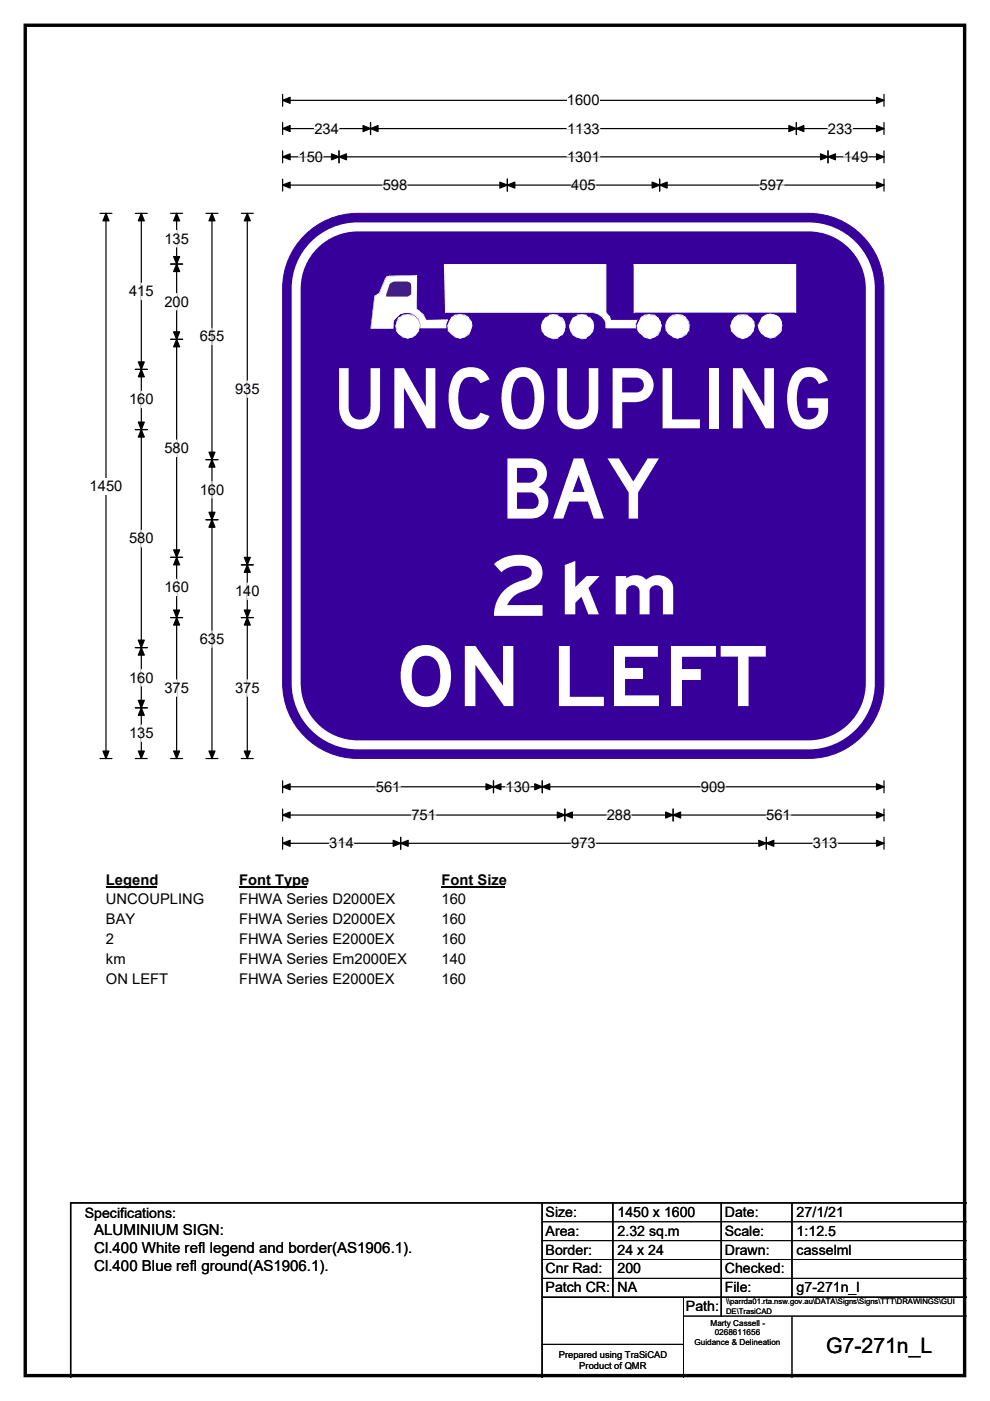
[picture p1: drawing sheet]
<svg xmlns="http://www.w3.org/2000/svg" width="210mm" height="297mm" viewBox="0 0 210 297" stroke-linecap="round" stroke-linejoin="round" font-family="sans-serif">
<path d="M5.4 5.4h199.2v286.3h-199.2z" fill="none" stroke="#000" stroke-width=".72"/>
<path d="M59.9 21.3h127.6M59.9 20v2.5M187.5 20v2.5" fill="none" stroke="#000" stroke-width=".25"/>
<path d="M59.9 21.3l1.6-.7v1.3zM185.9 20.6l1.6 .7-1.6 .6z" fill="#000" stroke="#000" stroke-width=".25"/>
<path d="M120.2 19.5h7v3.5h-7z" fill="#fff"/>
<g fill="none" stroke="#000" stroke-width=".25">
<path d="M59.9 27.3h127.6M59.9 26v2.5M59.9 32v2.5M59.9 38v2.5M59.9 33.3h127.6M59.9 39.2h127.6M71.9 32v2.5M78.6 26v2.5M107.6 38v2.5M139.9 38v2.5M168.9 26v2.5M175.6 32v2.5"/>
<path d="M187.5 26v2.5M187.5 32v2.5M187.5 38v2.5M21.2 45.2h2.5M22.5 45.2v115.6M21.2 160.8h2.5M59.9 165.5v2.6M59.9 171.5v2.6M59.9 177.5v2.6M59.9 166.8h127.6M59.9 172.8h127.6M59.9 178.8h127.6"/>
<path d="M85 177.5v2.6M104.7 165.5v2.6M115 165.5v2.6M119.8 171.5v2.6M142.8 171.5v2.6M162.5 177.5v2.6M187.5 165.5v2.6M187.5 171.5v2.6M187.5 177.5v2.6"/>
</g>
<g fill="#000" stroke="#000" stroke-width=".25">
<path d="M59.9 27.3l1.6-.7v1.3zM59.9 33.3l1.6-.7v1.3zM59.9 39.2l1.6-.6v1.3zM71.9 33.3l1.6-.7v1.3zM70.3 32.6l1.6 .7-1.6 .6zM78.6 27.3l1.6-.7v1.3zM77 26.6l1.6 .7-1.6 .6zM107.6 39.2l1.6-.6v1.3zM106 38.6l1.6 .6-1.6 .7zM138.3 38.6l1.6 .6-1.6 .7zM139.9 39.2l1.6-.6v1.3zM167.3 26.6l1.6 .7-1.6 .6z"/>
<path d="M168.9 27.3l1.6-.7v1.3zM174 32.6l1.6 .7-1.6 .6zM175.6 33.3l1.6-.7v1.3zM185.9 26.6l1.6 .7-1.6 .6zM185.9 32.6l1.6 .7-1.6 .6zM185.9 38.6l1.6 .6-1.6 .7zM22.5 45.2l.6 1.6h-1.3zM21.8 159.2h1.3l-.6 1.6zM59.9 166.8l1.6-.6v1.2zM59.9 172.8l1.6-.6v1.2zM59.9 178.8l1.6-.6v1.2zM85 178.8l1.6-.6v1.2z"/>
<path d="M83.4 178.2l1.6 .6-1.6 .6zM104.7 166.8l1.6-.6v1.2zM103.1 166.2l1.6 .6-1.6 .6zM113.4 166.2l1.6 .6-1.6 .6zM115 166.8l1.6-.6v1.2zM119.8 172.8l1.6-.6v1.2zM118.2 172.2l1.6 .6-1.6 .6zM141.2 172.2l1.6 .6-1.6 .6zM142.8 172.8l1.6-.6v1.2zM161 178.2l1.5 .6-1.5 .6zM162.5 178.8l1.6-.6v1.2zM185.9 166.2l1.6 .6-1.6 .6z"/>
<path d="M185.9 172.2l1.6 .6-1.6 .6zM185.9 178.2l1.6 .6-1.6 .6z"/>
</g>
<g fill="none" stroke="#fff" stroke-width=".25">
<path d="M63.3 33.3h5.2M66.7 27.3h5.2M81.2 39.2h5.2M120.3 27.3h6.9M120.3 33.3h6.9M121.2 39.2h5.2M161.1 39.2h5.2M175.6 27.3h5.2M178.9 33.3h5.2M69.8 178.8h5.3M79.7 166.8h5.2M87.3 172.8h5.2"/>
<path d="M107.2 166.8h5.2M121.2 178.8h5.2M128.7 172.8h5.2M148.7 166.8h5.2M162.5 172.8h5.2M172.4 178.8h5.2"/>
</g>
<path d="M19 101.3h7v3.5h-7z" fill="#fff"/>
<g fill="none" stroke="#000" stroke-width=".25">
<path d="M28.7 45.2h2.5M30 45.2v115.6M36.2 45.2h2.5M36.2 56h2.5M37.5 45.2v115.6M43.7 45.2h2.5M45 45.2v115.6M51.2 45.2h2.5M52.5 45.2v115.6M28.7 78.3h2.5M36.2 71.9h2.5M28.7 91.1h2.5"/>
<path d="M43.7 97.5h2.5M36.2 118.2h2.5M43.7 110.2h2.5M51.2 119.8h2.5M28.7 137.3h2.5M36.2 130.9h2.5M51.2 130.9h2.5M28.7 150.1h2.5M28.7 160.8h2.5M36.2 160.8h2.5M43.7 160.8h2.5M51.2 160.8h2.5"/>
</g>
<g fill="#000" stroke="#000" stroke-width=".25">
<path d="M30 45.2l.6 1.6h-1.3zM37.5 56l.6 1.6h-1.3zM37.5 45.2l.6 1.6h-1.3zM36.8 54.4h1.3l-.6 1.6zM45 45.2l.6 1.6h-1.3zM52.5 45.2l.6 1.6h-1.3zM30 78.3l.6 1.6h-1.3zM29.3 76.7h1.3l-.6 1.6zM36.8 70.4h1.3l-.6 1.5zM37.5 71.9l.6 1.6h-1.3zM29.3 89.5h1.3l-.6 1.6zM30 91.1l.6 1.6h-1.3z"/>
<path d="M45 97.5l.6 1.5h-1.3zM44.3 95.9h1.3l-.6 1.6zM36.8 116.6h1.3l-.6 1.6zM37.5 118.2l.6 1.6h-1.3zM44.3 108.6h1.3l-.6 1.6zM45 110.2l.6 1.6h-1.3zM52.5 119.8l.6 1.5h-1.3zM51.8 118.2h1.3l-.6 1.6zM29.3 135.7h1.3l-.6 1.6zM30 137.3l.6 1.6h-1.3zM36.8 129.3h1.3l-.6 1.6zM37.5 130.9l.6 1.6h-1.3z"/>
<path d="M51.8 129.3h1.3l-.6 1.6zM52.5 130.9l.6 1.6h-1.3zM29.3 148.5h1.3l-.6 1.6zM30 150.1l.6 1.6h-1.3zM29.3 159.2h1.3l-.6 1.6zM36.8 159.2h1.3l-.6 1.6zM44.3 159.2h1.3l-.6 1.6zM51.8 159.2h1.3l-.6 1.6z"/>
</g>
<g fill="none" stroke="#fff" stroke-width=".25">
<path d="M37.5 48.9v3.5M30 60v3.5M37.5 62.2v3.5M45 69.6v3.5M30 83v3.4M37.5 93.3v3.5M52.5 80.8v3.4M30 112.4v3.6M45 102.1v3.5M37.5 122.8v3.5M45 133.8v3.4M52.5 123.6v3.5"/>
<path d="M30 141.9v3.5M30 153.7v3.5M37.5 144.1v3.5M52.5 144.1v3.5"/>
</g>
<path d="M22.5 184.8h10.7v3.5h-10.7z" fill="#fff"/>
<path d="M22.5 188.1h10.7" fill="none" stroke="#000" stroke-width=".32"/>
<path d="M50.7 184.8h14.4v3.5h-14.4z" fill="#fff"/>
<path d="M50.7 188.1h14.4" fill="none" stroke="#000" stroke-width=".32"/>
<path d="M93.7 184.8h13.4v3.5h-13.4z" fill="#fff"/>
<path d="M93.7 188.1h13.4" fill="none" stroke="#000" stroke-width=".32"/>
<g fill="#fff">
<path d="M22.5 189h20.7v3.5h-20.7z"/>
<path d="M50.7 189h33.1v3.5h-33.1z"/>
<path d="M93.7 189h5.2v3.5h-5.2z"/>
<path d="M22.5 193.2h6.2v3.5h-6.2z"/>
<path d="M50.7 193.2h33.1v3.5h-33.1z"/>
<path d="M93.7 193.2h5.2v3.5h-5.2z"/>
<path d="M22.5 197.4h1.7v3.5h-1.7z"/>
<path d="M50.7 197.4h32.9v3.5h-32.9z"/>
<path d="M93.7 197.4h5.2v3.5h-5.2z"/>
<path d="M22.5 201.5h4.1v3.5h-4.1z"/>
<path d="M50.7 201.5h35.5v3.5h-35.5z"/>
<path d="M93.7 201.5h5.2v3.5h-5.2z"/>
<path d="M22.5 205.7h13.1v3.5h-13.1z"/>
<path d="M50.7 205.7h32.9v3.5h-32.9z"/>
<path d="M93.7 205.7h5.2v3.5h-5.2z"/>
</g>
<path d="M64.6 49.9a15.9 15.9 0 0 1 11.3-4.7h95.6a15.9 15.9 0 0 1 16 16v83.7a16 16 0 0 1-16 15.9h-95.6a15.9 15.9 0 0 1-16-15.9v-83.7a15.9 15.9 0 0 1 4.7-11.3z" fill-rule="evenodd" fill="#37009b" stroke="#37009b" stroke-width=".21"/>
<path d="M67.1 51.5a13 13 0 0 1 8.8-3.4h95.6a13.1 13.1 0 0 1 13.1 13.1v83.6a13.1 13.1 0 0 1-13.1 13.1h-95.6a13.1 13.1 0 0 1-13.1-13.1v-83.6a13 13 0 0 1 4.3-9.7z" fill="none" stroke="#fff" stroke-width="1.9"/>
<path d="M134.4 56.1h34.4v10.1h-34.4z" fill="#fff"/>
<g fill="#fff">
<path d="M134.4 56.1h.3v10.1h-.3zM134.4 66.2v.2zM134.4 66.2h34.4v.2h-34.4zM168.8 66.2l.1 .2zM168.6 56.1h.3v10.1h-.3zM168.8 56l.1 .1zM134.4 56l34.4 .1-34.4 .1z" fill-rule="evenodd"/>
<path d="M136 67.4a2.63 2.63 0 0 1 4.1 .8l.2 .9-.3 1.1-1.3 1.3-.8 .3-1.3-.4-1.3-1.2-.2-1.1z" fill-rule="evenodd"/>
<path d="M135 69.1h.3l.2 1.1h-.2zM135.5 69.9l.5 .8-.2 .1-.5-.6zM135.8 70.8h.1zM135.9 70.7l.9 .7-.2 .1zM136.6 71.4v.1zM136.8 71.4l1.1 .1v.4l-1.3-.4zM137.9 71.8v.1zM137.9 71.5l.8-.1v.1l-.8 .4zM138.7 71.4l.8-.6 .1 .3-.7 .4zM139.5 70.8l.1 .3zM140 70.2h.1l-.5 .9-.1-.3zM140 70.2h.1zM140.1 69.1h.2l-.2 1.1h-.1zM140 68.2h.1l.2 .9h-.2zM139.5 67.5l.1-.1 .5 .8-.1 .1zM138.9 66.7l.7 .7-.1 .1-.8-.5zM138.7 66.7v.3zM137.6 66.6l1.1 .1v.3zM136.8 66.7h1.1l-1.1 .3zM136.8 66.7v.3zM135.9 67.2l.9-.5v.3l-.8 .5zM135.9 67.2l.1 .2zM135.9 67.4h.1l-.3 .8-.2-.1zM135.5 68.1l.2 .1-.4 .9h-.3zM135 69.1h.1z" fill-rule="evenodd"/>
<path d="M141.9 67.4l1.8-.8 1 .4a2.41 2.41 0 0 1 1.5 2.2 2.41 2.41 0 0 1-1.5 2.2l-1 .4a3.1 3.1 0 0 1-2.5-2.7l.3-1z" fill-rule="evenodd"/>
<path d="M141.1 69.1h.1l.3 .8-.3 .3zM141.3 69.9v.3h-.1zM141.5 69.9l.4 .8-.2 .1-.4-.6zM141.7 70.8h.2zM141.7 70.8l.2-.1 .8 .7zM142.7 71.4v.1zM142.7 71.3l1 .2v.3l-1-.3zM143.7 71.5l1-.1v.1l-1 .3zM144.7 71.4v.1zM144.7 71.4l.7-.6v.3l-.7 .4zM145.4 70.8l.1 .3h-.1zM145.8 69.9l.2 .3-.5 .9-.1-.3zM146 70.2h.2zM146.2 69.1h.1l-.1 1.1h-.4zM146.2 69.1h.1zM146 68.2h.2l.1 .9h-.1zM146 68.2h.2zM145.4 67.4l.8 .8zM145.4 67.4l.1-.2zM144.7 66.7l.8 .5-.1 .3-.7-.5zM144.7 66.7v.3zM143.7 66.6l1 .1v.3zM142.8 66.7l.9-.1-.9 .4zM142.7 66.7h.1v.3zM141.9 67.2l.8-.5 .1 .3-.7 .4zM141.9 67.2v.2zM141.9 67.2l.2 .2-.5 .7h-.3zM141.3 68.1h.2zM141.3 68.1h.3l-.4 1h-.1zM141.1 69.1h.1z" fill-rule="evenodd"/>
<path d="M155.8 67.4a2.56 2.56 0 0 1 3.1-.2 2.56 2.56 0 0 1 1 3l-1.4 1.3-1 .3a3 3 0 0 1-2.6-2.7z" fill-rule="evenodd"/>
<path d="M154.9 69.1h.1l.2 1.1h-.2zM155 70.2h.2zM155.2 69.9l.6 .8-.1 .1-.7-.6zM155.8 70.7l.7 .7-.1 .1-.7-.7zM156.5 71.4l-.1 .1zM156.5 71.4l1 .1v.4l-1-.4zM157.5 71.8v.1zM157.5 71.5l1-.1v.1l-1 .4zM158.4 71.4l.7-.6 .1 .3-.7 .4zM159.2 70.8v.3zM159.1 70.8l.8-.6-.7 .9zM159.9 69.1h.2l-.4 1.1zM160 69.1h.1zM159.7 68.2h.3l.1 .9h-.2zM159.9 68.2h.1zM159.2 67.5l.2-.1 .6 .8-.3 .1zM159.2 67.4h.2zM158.5 66.7l.7 .8-.8-.5zM158.5 66.7v.3zM157.5 66.6l1 .1v.3zM156.5 66.7l1-.1-.8 .4zM156.5 66.7v.3zM155.8 67.2l.7-.5 .2 .3-.9 .5zM155.7 67.4l.1-.2zM155.7 67.4h.2l-.6 .8-.1-.1zM155.2 68.1h.1zM155.2 68.1l.1 .1-.3 .9h-.1z" fill-rule="evenodd"/>
<path d="M161.7 67.2a2.45 2.45 0 0 1 3.5 .1 2.45 2.45 0 0 1-.1 3.5l-.8 .6-.9 .1-1.1-.1-.7-.7-.6-.8-.2-1z" fill-rule="evenodd"/>
<path d="M160.7 69.1l.3-.2 .2 1h-.2zM161 69.9h.2l.5 .8-.2 .1zM161.6 70.7l-.1 .1zM161.6 70.7l.9 .6-.2 .1zM162.5 71.3l.9 .2v.3l-1.1-.4zM163.4 71.5v.3zM163.4 71.5l.9-.2v.2l-.9 .3zM164.3 71.4h.2v.1h-.2zM164.3 71.3l.8-.6 .2 .1-.8 .6zM165.1 70.8h.2zM165.7 69.9l.1 .3-.5 .6-.2-.1zM165.7 69.9l.1 .3zM165.8 68.9v1.3l-.1-.3zM165.9 68.9v.2zM165.7 68.2h.1v.9zM165.1 67.4l.2-.2 .5 .9-.1 .1zM165.3 67.2v.2zM164.5 66.7l.8 .5-.2 .2-.8-.4zM164.3 66.7h.2zM163.3 66.5l1 .2v.3l-1-.3zM163.3 66.5v.1zM162.5 66.7l.8-.2v.2l-.8 .3zM161.6 67.2l.9-.5v.3l-.8 .4zM161.6 67.2h.1zM161.6 67.2l.1 .2-.3 .7-.2-.1zM161.2 68v.1zM161.2 68.1h.2l-.6 1-.1-.2zM160.7 68.9h.1l-.1 .2z" fill-rule="evenodd"/>
<path d="M94.4 56.1h34.1v10.3l.7 .6 .3 .8h5.6l-.3 .9v.9h-6.3a2.91 2.91 0 0 0-2.7-3.4h-31.4z" fill-rule="evenodd"/>
<path d="M94.1 56.1h.4v10.1zM94.4 66.2v.2zM94.4 66.2h31.4v.2h-31.4zM125.8 66.2h.5v.3l-.5-.1zM126.3 66.2v.2zM126.3 66.2l.4 .2v.2l-.4-.1zM126.7 66.4v.1zM126.7 66.4l.8 .3-.2 .3-.6-.4zM127.3 66.7h.2zM127.5 66.7l.4 .7-.6-.4zM127.9 67.2h.1l-.1 .2zM127.7 67.4l.3-.2 .4 .6-.2 .2zM128.4 67.8l.1 .5-.1 .3zM128.5 68.3v.3zM128.4 68.6h.1l.1 1h-.1zM128.5 69.4h6.3v.2h-6.3zM134.8 69.6h.1zM134.8 68.7h.1v.9h-.2zM135 67.8h.1l-.2 .9h-.1zM135.1 67.8h.2zM129.5 67.8h5.6v.2h-5.6zM129.5 67.8v.2zM129.1 67.1l.2-.1 .3 .8-.1 .2zM129.2 67h.1zM128.6 66.2l.6 .8-.1 .1-.6-.7zM128.4 66.4h.1zM128.4 56.1h.2v10.3h-.2zM128.5 56l.1 .1zM94.4 56h34.1v.2h-34.1zM94.1 56l.3 .1z" fill-rule="evenodd"/>
<path d="M121.6 67.4a2.58 2.58 0 0 1 4.1 .8 2.58 2.58 0 0 1-2.3 3.6 2.99 2.99 0 0 1-2.7-2.7z" fill-rule="evenodd"/>
<path d="M120.9 69.1l.3 1.1h-.3l-.2-.9zM120.9 70.2h.2zM120.9 70.2l.7 .6-.1 .3zM121.5 70.8v.3zM121.6 70.8l.7 .6-.1 .1-.7-.4zM122.3 71.4l1.1 .4v.1l-1.1-.4zM123.4 71.8v.1zM123.4 71.8l1-.4v.4l-1 .1zM124.4 71.5v.3zM124.3 71.4l.7-.6 .2 .3-.8 .4zM125.5 70.2l.3 .1-.6 .8-.2-.3zM125.8 70.2v.1zM125.8 69.1l.2 .2-.2 1-.3-.1zM125.9 69.1l.1 .2zM125.5 68.3h.4l.1 .8-.2 .2zM125.9 68.2l-.1 .1zM125.2 67.5l.1-.1 .6 .8-.4 .1zM125.3 67.4l-.1 .1zM124.3 67.1l.1-.1 .9 .4-.1 .1zM124.4 66.7v.3zM123.4 66.6l1 .1v.4l-1-.1zM122.3 66.7l1.1-.1v.4l-.8 .1zM122.3 66.7v.3zM121.6 67.4l.7-.4 .3 .1zM121.5 67.4l.3 .1-.6 .7-.1-.1zM121.1 68.1l.1 .1zM121.1 68.1l.2 .1-.4 1.1-.2-.2zM120.7 69.1v.2z" fill-rule="evenodd"/>
<path d="M115.6 67.4l.9-.4a2.45 2.45 0 0 1 3.1 1.1 2.45 2.45 0 0 1-.8 3.2 2.45 2.45 0 0 1-3.3-.5l-.5-.6-.2-1.1z" fill-rule="evenodd"/>
<path d="M114.9 69.1l.2 1.1h-.2l-.1-.9zM114.9 70.2h.1zM114.9 70.2h.2l.5 .6-.1 .3zM115.5 70.8v.3zM115.6 70.8l.8 .6-.2 .1-.7-.4zM116.2 71.5h.2zM116.4 71.4l1 .4v.1l-1-.4zM117.4 71.8v.1zM117.4 71.8l1-.4v.4l-1 .1zM118.4 71.5v.3zM118.2 71.4l.9-.6v.3l-.7 .4zM119.1 71.1h.2zM119.6 70.2l.1 .1-.4 .8-.3-.3zM119.7 70.2v.1zM119.7 69.1l.3 .2-.3 1-.1-.1zM119.8 69.1h.2v.2zM119.6 68.3h.2l.2 .8-.3 .2zM119.8 68.2l-.1 .1zM119.1 67.5l.2-.1 .5 .8-.1 .1zM119.1 67.5l.2-.1zM118.4 67l.9 .4-.2 .1-.7-.4zM118.4 66.7v.3zM117.4 66.6l1 .1v.4l-1-.1zM116.4 66.7l1-.1v.4l-.9 .1zM116.4 66.7l.1 .3h-.1zM115.6 67.4l.8-.4 .1 .1zM115.6 67.4l.2 .1-.4 .7-.4-.1zM115 68.1l.1 .1zM115 68.1l.4 .1-.5 1.1-.1-.2zM114.8 69.1v.2z" fill-rule="evenodd"/>
<path d="M95.8 67.4l1.8-.8 1 .4a2.41 2.41 0 0 1 1.5 2.2 2.41 2.41 0 0 1-1.5 2.2l-1 .4a3.3 3.3 0 0 1-2.7-2.7z" fill-rule="evenodd"/>
<path d="M94.9 69.1h.1l.4 .8-.4 .3zM95.2 69.9l-.2 .3zM95 70.2l.4-.3 .4 .8-.2 .1zM95.6 70.8h.2zM95.8 70.7l.7 .6-.1 .1-.8-.6zM96.4 71.4l.1 .1zM96.5 71.3l1.1 .2v.3l-1.1-.3zM97.6 71.5l1-.1v.1l-1 .3zM98.6 71.4v.1zM98.5 71.4l.8-.6v.3l-.7 .4zM99.3 70.8l.2 .3h-.2zM99.7 69.9l.1 .3-.3 .9-.3-.3zM99.8 69.1h.4l-.4 1.1h-.1zM100.1 69.1h.1zM99.7 68.2h.4l.1 .9h-.4zM99.8 68.2h.3zM99.3 67.4l.8 .8h-.3zM99.3 67.4l.2-.2zM98.6 66.7l.9 .5-.2 .3-.7-.5zM98.6 66.7v.3zM97.6 66.6l1 .1v.3zM96.5 66.7l1.1-.1-1 .4zM96.5 66.7l.1 .3zM95.8 67.2l.7-.5 .1 .3-.8 .4zM95.8 67.2v.2zM95.8 67.2l.2 .2-.5 .7h-.3zM95.2 68.1h.2zM95.2 68.1h.3l-.5 1h-.1z" fill-rule="evenodd"/>
<path d="M84.8 67.4l1.7-.8 1 .4a2.41 2.41 0 0 1 1.5 2.2 2.41 2.41 0 0 1-1.5 2.2l-1 .4-1-.4-1-.6-.6-1.7z" fill-rule="evenodd"/>
<path d="M83.9 69.1h.1l.1 .8-.1 .3zM84.1 69.9l-.1 .3zM84.1 69.9l.7 .8-.3 .1-.5-.6zM84.5 70.8l.3-.1 .7 .6-.2 .1zM85.3 71.4h.2v.1h-.2zM85.5 71.3l1 .2v.3l-1-.3zM86.5 71.5l1-.1v.1l-1 .3zM87.5 71.4v.1zM87.4 71.4l.7-.6 .1 .3-.7 .4zM88.2 70.8v.3zM88.6 69.9l.2 .3-.6 .9-.1-.3zM88.8 69.1h.3l-.3 1.1h-.2zM89 69.1h.1zM88.6 68.2h.4l.1 .9h-.3zM88.8 68.2h.2zM88.2 67.4l.8 .8h-.4zM88.2 67.2l.1 .2zM87.5 66.7l.7 .5v.3l-.8-.5zM87.5 66.7v.3zM86.5 66.6l1 .1v.3zM85.5 66.7l1-.1-.9 .4zM85.5 66.7v.3zM84.8 67.2l.7-.5 .1 .3-.8 .4zM84.5 67.2h.3v.2zM84.5 67.2l.4 .2-.8 .7zM84.1 68.1h.2zM84.1 68.1h.2l-.3 1h-.1z" fill-rule="evenodd"/>
<path d="M82 58.7l6.3-.3v7.2l.7 .3 .9 1.1 .5 .8h4.5l-.3 .9v.9h-5.4a2.88 2.88 0 0 0-1.5-3.1 2.88 2.88 0 0 0-3.4 .6l-.8 .7-.1 1.8h-4.7l.7-6.3 .2-.4 .8-.6z" fill-rule="evenodd"/>
<path d="M78.7 69.4h4.7v.3h-4.7zM83.4 69.6v.1zM83.3 68.7h.2l-.1 .9h-.1zM83.3 68.6l.1 .1zM83.5 67.7l.2 .1-.3 .9-.1-.1zM83.5 67.7v.1zM83.5 67.7l.6-.6 .2 .1-.6 .6zM84.1 67.1h.2zM84.9 66.4l.1 .1-.7 .7-.2-.1zM84.9 66.4l.1 .1zM84.9 66.4l1-.3v.3l-.9 .2zM85.9 66.1v.1zM85.9 66.1h.8v.3h-.8zM86.7 66.1v.1zM86.7 66.1l.9 .3v.2l-.9-.2zM87.6 66.4v.1zM87.6 66.4l.7 .6-.1 .1-.7-.5zM88.2 67.1l.1-.1 .7 .7-.2 .1zM88.8 67.7h.2zM88.8 67.7h.2l.3 .9-.1 .1zM89.2 68.7l.1-.1zM89.2 68.7h.1v.9h-.1zM89.2 69.4h5.4v.2h-5.4zM94.5 68.7h.1v.9h-.1zM94.5 68.6l.1 .1zM94.9 67.8h.1l-.4 .9-.1-.1zM94.9 67.7l.1 .1zM90.4 67.8l4.5-.1v.3h-4.5zM90.2 67.8h.2v.2h-.2zM89.8 67l.6 .8h-.2zM89.9 66.7v.3zM89.2 66.4l.1-.2 .6 .5-.1 .3zM89.3 66.2v.2zM89 65.9l.3 .3-.1 .2-.4-.3zM88.5 65.5l.5 .4-.2 .2-.5-.5zM88.2 58.4h.3v7.2zM88.3 58.3l.2 .1zM82.7 58.4l5.6-.1v.1l-5.6 .2zM82.7 58.4v.2zM82 58.6l.7-.2-.7 .5zM82 58.6v.1zM82 58.6l.3 .1-.5 .5-.1-.1zM81.7 59.1l.1 .1zM81.7 59.1l.1 .1-1.4 3.1h-.1zM80.4 62.3v.1zM79.6 62.7l.7-.6 .1 .3-.8 .5zM79.4 62.7h.2v.2zM79.4 62.7l.3 .2-.4 .4zM79.3 63.3l-.7 6.3zM78.6 69.6l.1 .1z" fill-rule="evenodd"/>
<path d="M82.4 62.9h4.1v.1h-4.1zM86.5 62.9v.1zM86.5 62.9l.2-.2 .2 .2-.4 .1zM86.9 62.7v.2zM86.7 62.7l.5-.3-.3 .5zM87.2 61.9h.2l-.2 .5h-.1zM87.2 61.9h.2zM87.2 60.6h.2v1.3h-.2zM87.4 60.3v.3h-.2zM87.1 60l.3 .3-.2 .3zM87.1 60h.1zM86.7 59.8l.2-.1 .3 .3-.1 .2zM86.7 59.8l.2-.1zM86.4 59.4l.5 .3h-.5zM86.4 59.4v.3zM83.7 59.4h2.7v.3l-2.7 .1zM83.7 59.4v.3zM83.1 59.8l.6-.4 .2 .4-.6 .1zM83.1 59.8h.2zM82.7 60.2l.4-.4 .2 .1-.5 .4zM82.7 60.2l.1 .1-.9 2.1h-.1zM81.8 62.4h.1zM81.8 62.4l.2 .3-.1 .2zM81.9 62.7l.5 .3-.5-.1zM82.4 62.9v.1z" fill-rule="evenodd"/>
</g>
<path d="M82.7 60.2l1-.5 3 .1 .4 .2 .1 .6v1.8l-.7 .5h-4.6v-.5z" fill-rule="evenodd" fill="#283985"/>
<path d="M115 255v37M130 255v20M153 255v24M168 255v20M205 255h-190v37M115 275h90" fill="none" stroke="#000" stroke-width=".3"/>
<path d="M115 259h90M115 263h90M115 267h90M115 271h90M145 279h60M145 275v17M168 279v13M115 285h30" fill="none" stroke="#000" stroke-width=".21"/>
<g font-size="17.7" fill="#fff">
<text x="70.4" y="90.8">UNCOUPLING</text>
<text x="106.1" y="109.9">BAY</text>
<text x="103.9" y="130.6">2</text>
<text x="83.7" y="149.7">ON LEFT</text>
</g>
<text font-size="15.5" fill="#fff" x="117.6" y="130.3">km</text>
<text font-size="4.5" x="175.2" y="286.9">G7-271n_L</text>
<g font-size="3.2">
<text x="20" y="261.9">ALUMINIUM SIGN:</text>
<text x="20" y="265.7">Cl.400 White refl legend and border(AS1906.1).</text>
<text x="20" y="269.6">Cl.400 Blue refl ground(AS1906.1).</text>
</g>
<g font-size="3.1">
<text x="120.2" y="22.3">1600</text>
<text x="66.7" y="28.3">234</text>
<text x="120.3" y="28.3">1133</text>
<text x="175.6" y="28.3">233</text>
<text x="63.3" y="34.3">150</text>
<text x="120.3" y="34.3">1301</text>
<text x="178.9" y="34.3">149</text>
<text x="81.2" y="40.3">598</text>
<text x="121.2" y="40.3">405</text>
<text x="161.1" y="40.3">597</text>
<text x="34.9" y="51.6">135</text>
<text x="27.4" y="62.8">415</text>
<text x="34.9" y="65">200</text>
<text x="42.4" y="72.4">655</text>
<text x="49.8" y="83.5">935</text>
<text x="27.4" y="85.7">160</text>
<text x="34.9" y="96.1">580</text>
<text x="19" y="104.1">1450</text>
<text x="42.4" y="104.9">160</text>
<text x="27.4" y="115.2">580</text>
<text x="34.9" y="125.6">160</text>
<text x="49.8" y="126.4">140</text>
<text x="42.4" y="136.6">635</text>
<text x="27.4" y="144.7">160</text>
<text x="34.9" y="146.9">375</text>
<text x="49.8" y="146.9">375</text>
<text x="27.4" y="156.5">135</text>
<text x="79.7" y="167.9">561</text>
<text x="107.2" y="167.9">130</text>
<text x="148.7" y="167.9">909</text>
<text x="87.3" y="173.9">751</text>
<text x="128.7" y="173.9">288</text>
<text x="162.5" y="173.9">561</text>
<text x="69.8" y="179.9">314</text>
<text x="121.2" y="179.9">973</text>
<text x="172.4" y="179.9">313</text>
<text x="22.5" y="187.6">Legend</text>
<text x="22.5" y="191.8">UNCOUPLING</text>
<text x="50.7" y="187.6">Font Type</text>
<text x="50.7" y="191.8">FHWA Series D2000EX</text>
<text x="93.7" y="187.6">Font Size</text>
<text x="93.7" y="191.8">160</text>
<text x="22.5" y="196">BAY</text>
<text x="50.7" y="196">FHWA Series D2000EX</text>
<text x="93.7" y="196">160</text>
<text x="22.5" y="200.2">2</text>
<text x="50.7" y="200.2">FHWA Series E2000EX</text>
<text x="93.7" y="200.2">160</text>
<text x="22.5" y="204.3">km</text>
<text x="22.5" y="208.5">ON LEFT</text>
<text x="50.7" y="204.3">FHWA Series Em2000EX</text>
<text x="50.7" y="208.5">FHWA Series E2000EX</text>
<text x="93.7" y="204.3">140</text>
<text x="93.7" y="208.5">160</text>
</g>
<g font-size="3">
<text x="115.7" y="258">Size:</text>
<text x="131" y="258">1450 x 1600</text>
<text x="153.7" y="258">Date:</text>
<text x="169" y="258">27/1/21</text>
<text x="18" y="258.2">Specifications:</text>
<text x="115.7" y="262">Area:</text>
<text x="131" y="262">2.32 sq.m</text>
<text x="153.7" y="262">Scale:</text>
<text x="169" y="262">1:12.5</text>
<text x="115.7" y="266">Border:</text>
<text x="115.7" y="270">Cnr Rad:</text>
<text x="131" y="266">24 x 24</text>
<text x="131" y="270">200</text>
<text x="153.7" y="266">Drawn:</text>
<text x="153.7" y="270">Checked:</text>
<text x="169" y="266">casselml</text>
<text x="115.7" y="274">Patch CR:</text>
<text x="131" y="274">NA</text>
<text x="153.7" y="274">File:</text>
<text x="169" y="274">g7-271n_l</text>
<text x="145.5" y="278">Path:</text>
</g>
<g font-size="2">
<text x="118.5" y="287.8">Prepared using TraSiCAD</text>
<text x="122.9" y="290.2">Product of QMR</text>
</g>
<g font-size="1.7">
<text x="150.7" y="281.1">Marty Cassell -</text>
<text x="147.3" y="285.2">Guidance &amp; Delineation</text>
<text x="151.6" y="283.1">0268611656</text>
</g>
<g font-size="1.6">
<text x="154" y="276.6">\\parrda01.rta.nsw.gov.au\DATA\Signs\Signs\TTT\DRAWINGS\GUI</text>
<text x="154" y="278.5">DE\TrasiCAD</text>
</g>
</svg>
